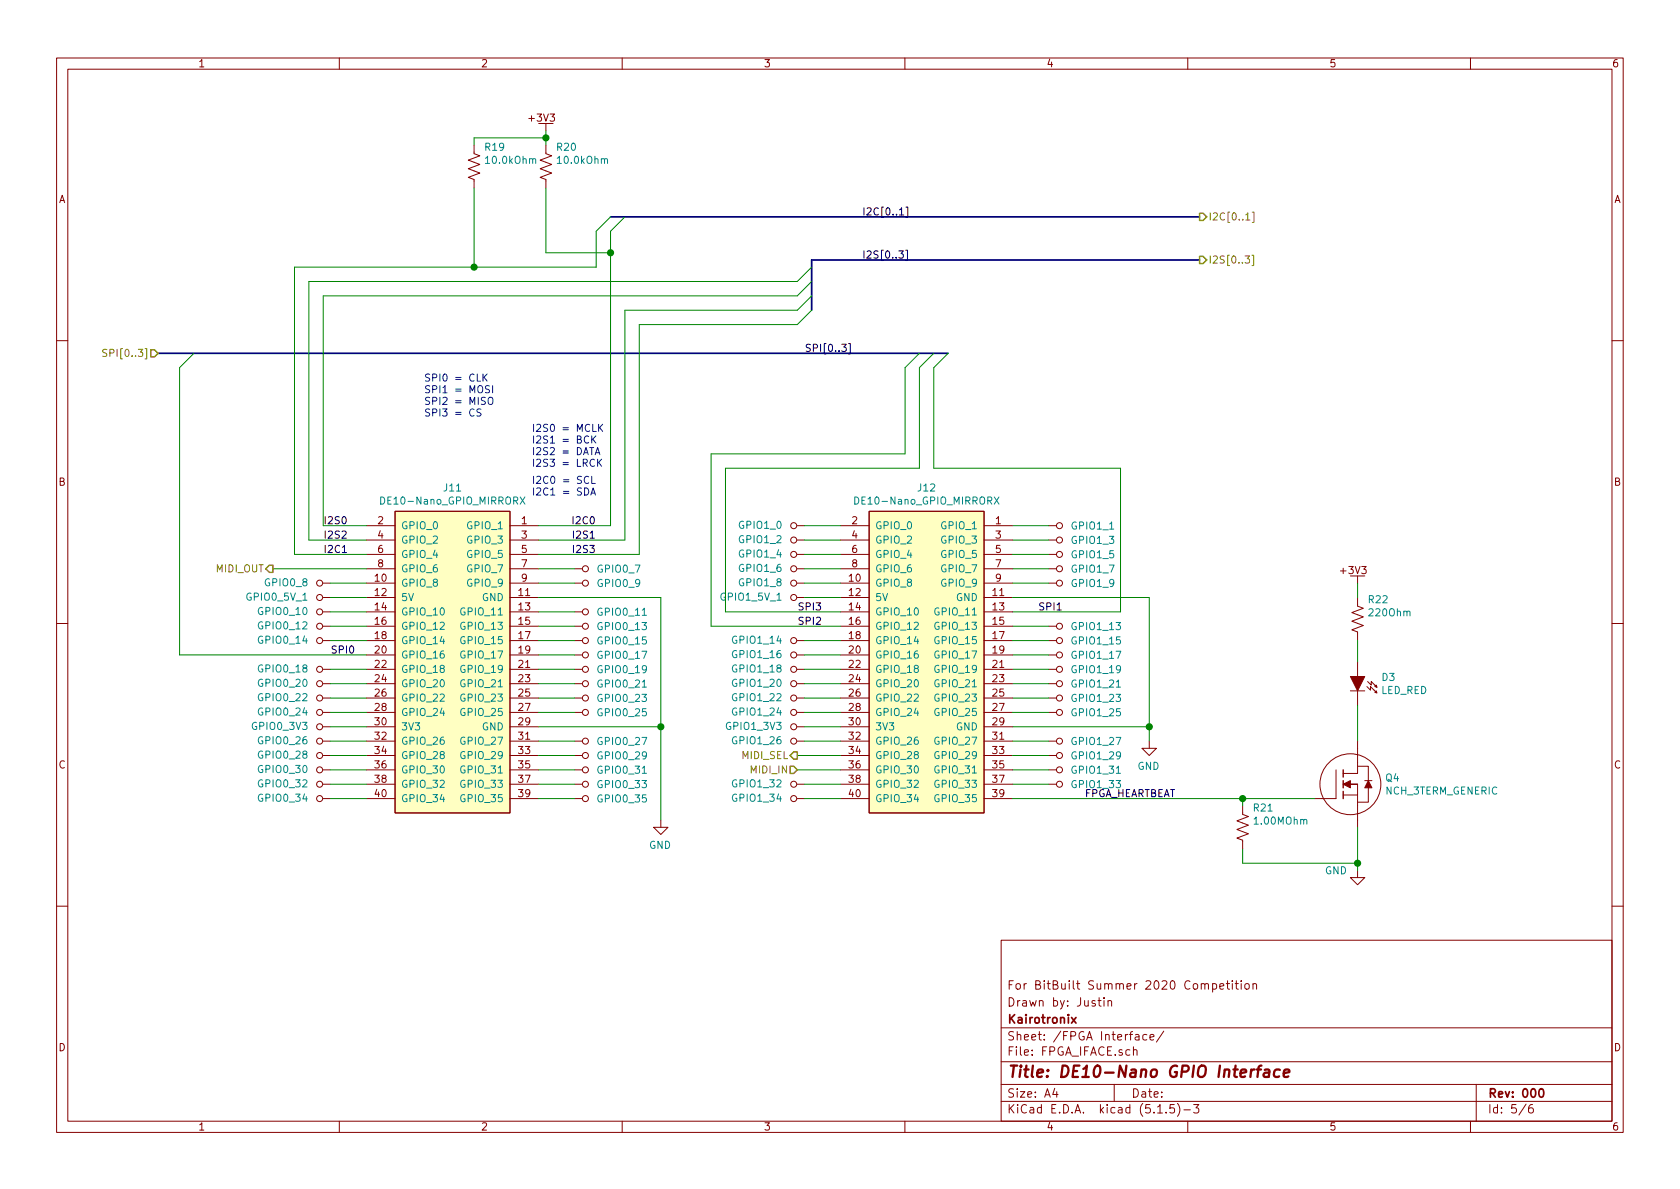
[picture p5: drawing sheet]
<svg xmlns="http://www.w3.org/2000/svg" width="297mm" height="210mm" viewBox="0 0 297 210" stroke-linecap="round" stroke-linejoin="round" font-family="sans-serif">
<g fill="none" stroke="#840000" stroke-width=".18">
<path d="M10 10.3h277v189.9h-277zM12 12.2h273v186.1h-273zM60 10.3v1.9M110 10.3v1.9M160 10.3v1.9M210 10.3v1.9M260 10.3v1.9M83.8 25.6v1.6l1 .4-2 .7 2 .8-2 .7 2 .8-2 .8 1 .3v1.6M96.5 25.6v1.6l1 .4-2 .7 2 .8-2 .7 2 .8-2 .8 1 .3v1.6M96.5 21.8v1.3M10 60.2h2M285 60.2h2"/>
<path d="M64.8 93h5M64.8 95.5h5M64.8 98h5M69.8 90.4h20.4v53.4h-20.4zM90.2 93h5M90.2 95.5h5M90.2 98h5M141 93h1.2M141 95.5h1.2M141 98h1.2M148.6 93h5.1M148.6 95.5h5.1"/>
<path d="M148.6 98h5.1M153.7 90.4h20.3v53.4h-20.3zM174 93h5.1M174 95.5h5.1M174 98h5.1M185.4 93h1.3M185.4 95.5h1.3M185.4 98h1.3M10 110.3h2M57.1 108.2h1.3M57.1 105.7h1.3M57.1 103.1h1.3"/>
<path d="M57.1 118.4h1.3M57.1 110.7h1.3M57.1 113.3h1.3M64.8 108.2h5M64.8 105.7h5M64.8 103.1h5M64.8 118.4h5M64.8 110.7h5M64.8 115.8h5M64.8 113.3h5M64.8 100.6h5M90.2 108.2h5"/>
<path d="M90.2 105.7h5M90.2 103.1h5M90.2 118.4h5M90.2 110.7h5M90.2 115.8h5M90.2 113.3h5M90.2 100.6h5M101.6 108.2h1.3M101.6 103.1h1.3M101.6 118.4h1.3M101.6 110.7h1.3M101.6 115.8h1.3"/>
<path d="M101.6 113.3h1.3M101.6 100.6h1.3M141 105.7h1.2M141 103.1h1.2M141 118.4h1.2M141 115.8h1.2M141 113.3h1.2M141 100.6h1.2M148.6 108.2h5.1M148.6 105.7h5.1M148.6 103.1h5.1M148.6 118.4h5.1"/>
<path d="M148.6 110.7h5.1M148.6 115.8h5.1M148.6 113.3h5.1M148.6 100.6h5.1M174 108.2h5.1M174 105.7h5.1M174 103.1h5.1M174 118.4h5.1M174 110.7h5.1M174 115.8h5.1M174 113.3h5.1M174 100.6h5.1"/>
<path d="M185.4 103.1h1.3M185.4 118.4h1.3M185.4 110.7h1.3M185.4 115.8h1.3M185.4 113.3h1.3M185.4 100.6h1.3M240 105.7v1.5l1 .4-2 .7 2 .8-2 .7 2 .8-2 .8 1 .4v1.5M240 101.8v1.3M240 117.1v2.5M285 110.3h2M57.1 126h1.3M57.1 123.4h1.3"/>
<path d="M57.1 138.7h1.3M57.1 120.9h1.3M57.1 131.1h1.3M57.1 128.5h1.3M57.1 136.1h1.3M57.1 133.6h1.3M64.8 126h5M64.8 123.4h5M64.8 138.7h5M64.8 120.9h5M64.8 131.1h5M64.8 128.5h5"/>
<path d="M64.8 136.1h5M64.8 133.6h5M90.2 126h5M90.2 123.4h5M90.2 138.7h5M90.2 120.9h5M90.2 131.1h5M90.2 128.5h5M90.2 136.1h5M90.2 133.6h5M101.6 126h1.3M101.6 123.4h1.3"/>
<path d="M101.6 138.7h1.3M101.6 120.9h1.3M101.6 131.1h1.3M101.6 136.1h1.3M101.6 133.6h1.3M141 126h1.2M141 123.4h1.2M141 138.7h1.2M141 120.9h1.2M141 131.1h1.2M141 128.5h1.2M148.6 126h5.1"/>
<path d="M148.6 123.4h5.1M148.6 138.7h5.1M148.6 120.9h5.1M148.6 131.1h5.1M148.6 128.5h5.1M148.6 136.1h5.1M148.6 133.6h5.1M174 126h5.1M174 123.4h5.1M174 138.7h5.1M174 120.9h5.1M174 131.1h5.1"/>
<path d="M174 128.5h5.1M174 136.1h5.1M174 133.6h5.1M185.4 126h1.3M185.4 123.4h1.3M185.4 138.7h1.3M185.4 120.9h1.3M185.4 131.1h1.3M185.4 136.1h1.3M185.4 133.6h1.3M201.9 132.3h2.6l-1.3 1.3zM203.2 131.1v1.2"/>
<path d="M236.2 136.1v5.1h-3.8M238.8 122.2h2.5M240 131.1v5.7h-2.5M240 138.7v1.9h-2.5M240 135.5h1.9v6.4h-1.9M240 122.2v2.5M241.3 138h1.3M241.7 121.4l.6 .6v-.6l1 1M241.8 120.5l.6 .7v-.7l1.1 1M57.1 141.2h1.3M64.8 141.2h5M90.2 141.2h5"/>
<path d="M101.6 141.2h1.3M115.6 146.3h2.5l-1.3 1.3zM116.8 145v1.3M141 141.2h1.2M148.6 141.2h5.1M174 141.2h5.1M219.7 142.5v1.5l1 .4-2 .8 2 .7-2 .8 2 .7-2 .8 1 .4v1.5M238.8 155.2h2.5l-1.3 1.3zM240 140.6v5.7M240 153.9v1.3M10 160.2h2M177 166.3h108v32h-108z"/>
<path d="M194.1 176.9h.6M194.3 176.4v1.3l.4 .2M195.2 176.4v.2M195.2 176.9v1M195.9 177.1l.2-.2 .4 .1v.9M195.9 176.9v1M214.4 174l.4-.1 .3 .3-.1 .6-.2 .1-.4-.1M214.4 173.9v1.5M215.7 174.4l.7-.1-.1-.3-.4-.1-.2 .2v.7h.6M216.8 173.9h.6M217 173.4v1.3l.4 .2M217.9 173.4v.2"/>
<path d="M217.9 173.9v1M218.4 173.9h.5M218.6 173.4v1.3l.3 .2M219.5 173.4v.2M219.5 173.9v1M220.2 174.1l.2-.2 .4 .2 .1 .5-.1 .2-.4 .1-.2-.1zM221.5 174.1l.1-.1a.37 .37 0 0 1 .6 .1v.8M221.5 173.9v1M285 160.2h2M60 198.3v1.9M110 198.3v1.9M160 198.3v1.9"/>
<path d="M177 194.8h108M177 191.8h108M177 187.8h108M177 181.8h108M186.5 192.5l-.4 1h1M186.8 193v1M197 191.8v3M200.4 185.7l.2-.1 .4 .1v.9M200.4 185.1v1.5M200.8 183h.5l.1 .9M201.4 183.3l-.5 .1-.2 .2 .2 .3 .5-.1M202.8 183l-.5-.1-.2 .3v.6l.2 .1 .5-.1"/>
<path d="M203.3 183.4l.7-.1v-.3l-.4-.1-.3 .2 .1 .7h.6M204.7 196.8h.8M205.8 182.3l-1.3 2M206.2 196.7v.1M207.6 195.3h-.7l-.1 .7 .2-.1 .5 .1 .2 .2-.1 .5-.2 .1-.6-.1M208.2 195.1a1.71 1.71 0 0 1 0 2.3M209.3 196.3h1.2M210 198.3v1.9M211 195.3h1l-.5 .6 .4 .1v.7l-.2 .1-.7-.1M260 198.3v1.9M261 191.8v6.5M269.8 195.2l-1.2 2"/>
<path d="M271 195.3a.62 .62 0 0 0-.7 .7v.7l.3 .1 .4-.1 .1-.5-.1-.2-.4-.1-.3 .3"/>
<circle cx="140.3" cy="93" r=".53"/>
<circle cx="140.3" cy="98" r=".53"/>
<circle cx="140.3" cy="95.5" r=".53"/>
<circle cx="187.3" cy="93" r=".53"/>
<circle cx="187.3" cy="95.5" r=".53"/>
<circle cx="187.3" cy="98" r=".53"/>
<circle cx="56.5" cy="113.3" r=".53"/>
<circle cx="56.5" cy="103.1" r=".53"/>
<circle cx="56.5" cy="110.7" r=".53"/>
<circle cx="56.5" cy="108.2" r=".53"/>
<circle cx="56.5" cy="105.7" r=".53"/>
<circle cx="56.5" cy="118.4" r=".53"/>
<circle cx="103.5" cy="108.2" r=".53"/>
<circle cx="103.5" cy="100.6" r=".53"/>
<circle cx="103.5" cy="113.3" r=".53"/>
<circle cx="103.5" cy="118.4" r=".53"/>
<circle cx="103.5" cy="110.7" r=".53"/>
<circle cx="103.5" cy="115.8" r=".53"/>
<circle cx="103.5" cy="103.1" r=".53"/>
<circle cx="140.3" cy="103.1" r=".53"/>
<circle cx="140.3" cy="115.8" r=".53"/>
<circle cx="140.3" cy="118.4" r=".53"/>
<circle cx="140.3" cy="113.3" r=".53"/>
<circle cx="140.3" cy="100.6" r=".53"/>
<circle cx="140.3" cy="105.7" r=".53"/>
<circle cx="187.3" cy="115.8" r=".53"/>
<circle cx="187.3" cy="113.3" r=".53"/>
<circle cx="187.3" cy="110.7" r=".53"/>
<circle cx="187.3" cy="103.1" r=".53"/>
<circle cx="187.3" cy="118.4" r=".53"/>
<circle cx="187.3" cy="100.6" r=".53"/>
<circle cx="56.5" cy="123.4" r=".53"/>
<circle cx="56.5" cy="120.9" r=".53"/>
<circle cx="56.5" cy="126" r=".53"/>
<circle cx="56.5" cy="128.5" r=".53"/>
<circle cx="56.5" cy="131.1" r=".53"/>
<circle cx="56.5" cy="136.1" r=".53"/>
<circle cx="56.5" cy="138.7" r=".53"/>
<circle cx="56.5" cy="133.6" r=".53"/>
<circle cx="103.5" cy="123.4" r=".53"/>
<circle cx="103.5" cy="120.9" r=".53"/>
<circle cx="103.5" cy="126" r=".53"/>
<circle cx="103.5" cy="131.1" r=".53"/>
<circle cx="103.5" cy="136.1" r=".53"/>
<circle cx="103.5" cy="133.6" r=".53"/>
<circle cx="103.5" cy="138.7" r=".53"/>
<circle cx="140.3" cy="126" r=".53"/>
<circle cx="140.3" cy="123.4" r=".53"/>
<circle cx="140.3" cy="120.9" r=".53"/>
<circle cx="140.3" cy="128.5" r=".53"/>
<circle cx="140.3" cy="138.7" r=".53"/>
<circle cx="140.3" cy="131.1" r=".53"/>
<circle cx="187.3" cy="126" r=".53"/>
<circle cx="187.3" cy="120.9" r=".53"/>
<circle cx="187.3" cy="123.4" r=".53"/>
<circle cx="187.3" cy="136.1" r=".53"/>
<circle cx="187.3" cy="131.1" r=".53"/>
<circle cx="187.3" cy="138.7" r=".53"/>
<circle cx="187.3" cy="133.6" r=".53"/>
<circle cx="238.8" cy="138.7" r="5.4"/>
<circle cx="56.5" cy="141.2" r=".53"/>
<circle cx="103.5" cy="141.2" r=".53"/>
<circle cx="140.3" cy="141.2" r=".53"/>
</g>
<path d="M189.5 179.9l.7 1M190.2 179.9l-.7 1M272.2 192.7l.4-.2a.94 .94 0 0 1 0 1.5 .79 .79 0 0 1-.4-1.3z" fill="none" stroke="#840000" stroke-width=".3"/>
<path d="M221.8 189.1a.55 .55 0 0 0-.6 .4M222.2 189.1h.8M223 188.4l-.3 .1-.2 .2-.2 1.7M223.6 189.2h.8l-.1 1.2M224.4 189.6l-.7 .1a.4 .4 0 0 0-.3 .3 .4 .4 0 0 0 .2 .4l.7-.1M226.3 189.2a.68 .68 0 0 0-1 .3l-.1 .6 .2 .2 .2 .1 .6-.1M227 189.8l1-.2-.1-.4-.5-.1-.4 .3v.9l.2 .1 .6-.1" fill="none" stroke="#840000" stroke-width=".41"/>
<g fill="#ffffc2" stroke="#ffffc2" stroke-width=".18">
<path d="M153.7 90.4h20.3v53.4h-20.3z"/>
<path d="M69.8 90.4h20.4v53.4h-20.4z"/>
</g>
<path d="M67.3 87.9a.64 .64 0 0 1 .7 .6 .64 .64 0 0 1-.7 .6zM92 87.9l.8 1.2M92.8 87.9l-.8 1.2M151.1 87.9a.64 .64 0 0 1 .7 .6 .64 .64 0 0 1-.7 .6zM175.8 87.9l.8 1.2M176.6 87.9l-.8 1.2" fill="none" stroke="#008484" stroke-width=".18"/>
<path d="M237.5 136.1v1.3M237.5 138v1.3M237.5 139.9v1.3" fill="none" stroke="#840000" stroke-width=".25"/>
<g fill="#840000" stroke="#840000" stroke-width=".18">
<path d="M241.9 138l.7 1.3h-1.3z"/>
<path d="M237.5 138.7l1.3-.7v1.3l-1.3-.6h2.5z"/>
<path d="M238.8 119.6h2.5l-1.3 2.6z"/>
<path d="M243.1 121.4l.2-.2 .2 .3z"/>
<path d="M243.1 122.4l.2-.2 .2 .3z"/>
</g>
<path d="M107.9 38.3h104.2M212.1 46h-68.6v8.9M27.9 62.5h139.7" fill="none" stroke="#000084" stroke-width=".3"/>
<g fill="none" stroke="#008400" stroke-width=".18">
<path d="M83.8 33.3v13.9M96.5 23.1v2.5M96.5 33.3v11.4h11.4M96.5 24.4h-12.7v1.2M107.9 38.3l-2.5 2.6v6.3h-53.3v50.8h12.7M110.5 38.3l-2.6 2.6v52.1h-12.7M143.5 49.8l-2.5 2.5h-83.9v40.7h7.7M143.5 47.2l-2.5 2.6h-86.4v45.7h10.2M143.5 52.3l-2.5 2.6h-30.5v40.6h-15.3M143.5 54.9l-2.5 2.5h-28v40.6h-17.8M34.3 62.5l-2.6 2.5v50.8h33.1M162.6 62.5l-2.6 2.5v15.3h-34.3v30.4h22.9"/>
<path d="M165.1 62.5l-2.5 2.5v17.8h-34.3v25.4h20.3M167.6 62.5l-2.5 2.5v17.8h33v25.4h-19M142.2 93h6.4M142.2 95.5h6.4M142.2 98h6.4M179.1 93h6.3M179.1 95.5h6.3M179.1 98h6.3M48.3 100.6h16.5M58.4 113.3h6.4M58.4 118.4h6.4M58.4 103.1h6.4"/>
<path d="M58.4 108.2h6.4M58.4 110.7h6.4M58.4 105.7h6.4M95.2 113.3h6.4M95.2 118.4h6.4M95.2 115.8h6.4M95.2 100.6h6.4M95.2 103.1h6.4M95.2 108.2h6.4M95.2 110.7h6.4M95.2 105.7h21.6v39.3M142.2 113.3h6.4"/>
<path d="M142.2 118.4h6.4M142.2 115.8h6.4M142.2 100.6h6.4M142.2 103.1h6.4M142.2 105.7h6.4M179.1 113.3h6.3M179.1 118.4h6.3M179.1 115.8h6.3M179.1 100.6h6.3M179.1 103.1h6.3M179.1 110.7h6.3M179.1 105.7h24.1v25.4"/>
<path d="M240 103.1v2.6M240 113.3v3.8M58.4 131.1h6.4M58.4 120.9h6.4M58.4 138.7h6.4M58.4 133.6h6.4M58.4 136.1h6.4M58.4 123.4h6.4M58.4 126h6.4M58.4 128.5h6.4M95.2 131.1h6.4M95.2 120.9h6.4"/>
<path d="M95.2 138.7h6.4M95.2 133.6h6.4M95.2 136.1h6.4M95.2 123.4h6.4M95.2 126h6.4M95.2 128.5h21.6M141 133.6h7.6M141 136.1h7.6M142.2 131.1h6.4M142.2 120.9h6.4M142.2 138.7h6.4M142.2 123.4h6.4"/>
<path d="M142.2 126h6.4M142.2 128.5h6.4M179.1 131.1h6.3M179.1 120.9h6.3M179.1 138.7h6.3M179.1 133.6h6.3M179.1 136.1h6.3M179.1 123.4h6.3M179.1 126h6.3M179.1 128.5h24.1M240 124.7v6.4M58.4 141.2h6.4"/>
<path d="M95.2 141.2h6.4M142.2 141.2h6.4M179.1 141.2h53.3M219.7 141.2v1.3M219.7 150.1v2.5h20.3M240 146.3v7.6"/>
</g>
<path d="M212.1 37.7h.6l.7 .6-.7 .7h-.6zM212.1 45.3h.6l.7 .7-.7 .6h-.6zM26.7 61.8h.6l.6 .7-.6 .6h-.6zM47.6 99.9h.7v1.3h-.7l-.6-.6zM139.7 135.5h.6l.7 .6-.7 .7h-.6zM140.3 133h.7v1.2h-.7l-.6-.6z" fill="none" stroke="#848400" stroke-width=".25"/>
<path d="M220.3 38.9h.7M221.4 37.5h.3v1.8h-.3M220.1 45.3h.8l-.4 .4 .4 .2v.5l-.2 .1-.6-.1M221.4 45.1h.3v1.9h-.3M18.9 61.8h-.5l-.2 .1v.3l.6 .3 .1 .3-.3 .2h-.4" fill="none" stroke="#848400" stroke-width=".18"/>
<path d="M159.1 38h.7M160.2 36.6h.3v1.8h-.3M158.9 44.4h.8l-.4 .5 .4 .1v.5l-.2 .1-.6-.1M160.1 44.2h.4v1.9h-.4M148.8 60.9h.8l-.4 .5 .4 .1v.4l-.2 .2-.6-.1M150 60.8h.3v1.8h-.3M60.5 97.7h.8" fill="none" stroke="#000" stroke-width=".18"/>
<g fill="none" stroke="#0000c2" stroke-width=".18">
<path d="M83.8 72.4a.6 .6 0 0 0-.8 .5 .6 .6 0 0 0 .6 .7l.2-.1M84.4 66.1v1.3h.6M85 72.4l-.4-.1-.2 .1-.1 .3 .1 .2 .5 .1 .1 .3-.2 .3-.5-.1M85.4 66.1v1.3M85.6 66.7l.5 .7M86.1 66.1l-.7 .8M86.4 70.4a.45 .45 0 0 1 .7 0 .88 .88 0 0 1-.3 1.1h-.3a1.07 1.07 0 0 1-.1-1.1zM86.5 68.3l-.4-.1-.2 .1v.5l.5 .1 .1 .3-.2 .3-.5-.1M87.1 68.2v1.3M104.1 77.2a.6 .6 0 0 0-.9 .4 .6 .6 0 0 0 .6 .8l.3-.2M104.3 79.1h.7M104.6 77.1v1.3"/>
<path d="M104.8 75v1.3h.6M104.8 77.6l.6 .8M105.4 77.1l-.8 .7M105.8 75v1.3M106 75.6l.6 .7M106.6 75l-.8 .8M103.4 86.3a.64 .64 0 0 1 .7 .6 .64 .64 0 0 1-.7 .6zM104.1 84.3a.6 .6 0 0 0-.9 .5 .6 .6 0 0 0 .6 .7l.3-.1M104.4 87.5l.5-1.2 .4 1.2M104.6 87.2h.6M104.6 84.2v1.3h.6M105.1 81.3a.6 .6 0 0 0-.8 .5 .6 .6 0 0 0 .6 .7l.2-.2"/>
<path d="M105.2 80.4l.5-1.3 .4 1.3M105.4 80.1h.6M105.7 81.2v1.3M105.8 81.8l.6 .7M106.4 81.2l-.7 .7"/>
</g>
<g fill="#008400" stroke="#008400" stroke-width=".25">
<circle cx="83.8" cy="47.2" r=".51"/>
<circle cx="219.7" cy="141.2" r=".51"/>
<circle cx="116.8" cy="128.5" r=".51"/>
<circle cx="203.2" cy="128.5" r=".51"/>
<circle cx="96.5" cy="24.4" r=".51"/>
<circle cx="108" cy="44.7" r=".51"/>
<circle cx="240" cy="152.6" r=".51"/>
</g>
<text font-size="2.8" fill="#840000" x="178" y="190.5">Title: DE10-Nano GPIO Interface</text>
<g font-size="2.1" fill="#840000">
<text x="178" y="178">Drawn by: Justin</text>
<text x="178" y="175">For BitBuilt Summer 2020 Competition</text>
<text x="178" y="184">Sheet: /FPGA Interface/</text>
<text x="178" y="181">Kairotronix</text>
<text x="178" y="186.7">File: FPGA_IFACE.sch</text>
<text x="178" y="196.9">KiCad E.D.A. kicad (5.1.5)-3</text>
<text x="178" y="194.1">Size: A4</text>
<text x="200" y="194.1">Date:</text>
<text x="263" y="194.1">Rev: 000</text>
<text x="263" y="196.9">Id: 5/6</text>
</g>
<g font-size="1.8" fill="#840000">
<text x="35" y="11.9">1</text>
<text x="85" y="11.9">2</text>
<text x="135" y="11.9">3</text>
<text x="185" y="11.9">4</text>
<text x="235" y="11.9">5</text>
<text x="285" y="11.9">6</text>
<text x="93.7" y="21.5">+3V3</text>
<text x="10.4" y="35.9">A</text>
<text x="285.4" y="35.9">A</text>
<text x="10.4" y="85.9">B</text>
<text x="285.4" y="85.9">B</text>
<text x="66.8" y="92.7">2</text>
<text x="66.8" y="95.2">4</text>
<text x="92.2" y="92.7">1</text>
<text x="92.2" y="95.2">3</text>
<text x="150.6" y="92.7">2</text>
<text x="150.6" y="95.2">4</text>
<text x="176" y="92.7">1</text>
<text x="176" y="95.2">3</text>
<text x="66.8" y="97.8">6</text>
<text x="66.8" y="100.3">8</text>
<text x="92.2" y="97.8">5</text>
<text x="92.2" y="100.3">7</text>
<text x="150.6" y="97.8">6</text>
<text x="150.6" y="100.3">8</text>
<text x="176" y="97.8">5</text>
<text x="176" y="100.3">7</text>
<text x="237.2" y="101.5">+3V3</text>
<text x="66.3" y="102.9">10</text>
<text x="66.3" y="105.4">12</text>
<text x="66.3" y="107.9">14</text>
<text x="91.7" y="105.4">11</text>
<text x="91.7" y="107.9">13</text>
<text x="92.2" y="102.9">9</text>
<text x="150.2" y="102.9">10</text>
<text x="150.2" y="105.4">12</text>
<text x="150.2" y="107.9">14</text>
<text x="175.6" y="105.4">11</text>
<text x="175.6" y="107.9">13</text>
<text x="176" y="102.9">9</text>
<text x="66.3" y="110.5">16</text>
<text x="66.3" y="113">18</text>
<text x="91.7" y="110.5">15</text>
<text x="91.7" y="113">17</text>
<text x="150.2" y="110.5">16</text>
<text x="150.2" y="113">18</text>
<text x="175.6" y="110.5">15</text>
<text x="175.6" y="113">17</text>
<text x="66.3" y="115.6">20</text>
<text x="66.3" y="118.1">22</text>
<text x="91.7" y="115.6">19</text>
<text x="91.7" y="118.1">21</text>
<text x="150.2" y="115.6">20</text>
<text x="150.2" y="118.1">22</text>
<text x="175.6" y="115.6">19</text>
<text x="175.6" y="118.1">21</text>
<text x="66.3" y="120.6">24</text>
<text x="66.3" y="123.2">26</text>
<text x="66.3" y="125.7">28</text>
<text x="91.7" y="120.6">23</text>
<text x="91.7" y="123.2">25</text>
<text x="91.7" y="125.7">27</text>
<text x="150.2" y="120.6">24</text>
<text x="150.2" y="123.2">26</text>
<text x="150.2" y="125.7">28</text>
<text x="175.6" y="120.6">23</text>
<text x="175.6" y="123.2">25</text>
<text x="175.6" y="125.7">27</text>
<text x="66.3" y="128.3">30</text>
<text x="66.3" y="130.8">32</text>
<text x="91.7" y="128.3">29</text>
<text x="91.7" y="130.8">31</text>
<text x="150.2" y="128.3">30</text>
<text x="150.2" y="130.8">32</text>
<text x="175.6" y="128.3">29</text>
<text x="175.6" y="130.8">31</text>
<text x="10.4" y="135.9">C</text>
<text x="66.3" y="133.3">34</text>
<text x="66.3" y="135.9">36</text>
<text x="91.7" y="133.3">33</text>
<text x="91.7" y="135.9">35</text>
<text x="150.2" y="133.3">34</text>
<text x="150.2" y="135.9">36</text>
<text x="175.6" y="133.3">33</text>
<text x="175.6" y="135.9">35</text>
<text x="285.4" y="135.9">C</text>
<text x="66.3" y="138.4">38</text>
<text x="66.3" y="141">40</text>
<text x="91.7" y="138.4">37</text>
<text x="91.7" y="141">39</text>
<text x="150.2" y="138.4">38</text>
<text x="150.2" y="141">40</text>
<text x="175.6" y="138.4">37</text>
<text x="175.6" y="141">39</text>
<text x="10.4" y="185.9">D</text>
<text x="285.4" y="185.9">D</text>
<text x="35" y="199.9">1</text>
<text x="85" y="199.9">2</text>
<text x="135" y="199.9">3</text>
<text x="185" y="199.9">4</text>
<text x="235" y="199.9">5</text>
<text x="285" y="199.9">6</text>
</g>
<g font-size="1.8" fill="#008484">
<text x="85.8" y="26.7">R19</text>
<text x="86.1" y="29">10.0kOhm</text>
<text x="98.5" y="26.7">R20</text>
<text x="98.8" y="29">10.0kOhm</text>
<text x="67.9" y="89.2">DE10-Nano_GPIO_MIRRORX</text>
<text x="78.5" y="86.9">J11</text>
<text x="151.7" y="89.2">DE10-Nano_GPIO_MIRRORX</text>
<text x="162.4" y="86.9">J12</text>
<text x="70.9" y="93.6">GPIO_0</text>
<text x="82.8" y="93.6">GPIO_1</text>
<text x="130.7" y="93.5">GPIO1_0</text>
<text x="154.7" y="93.6">GPIO_0</text>
<text x="166.6" y="93.6">GPIO_1</text>
<text x="189.6" y="93.6">GPIO1_1</text>
<text x="70.9" y="96.1">GPIO_2</text>
<text x="70.9" y="98.7">GPIO_4</text>
<text x="70.9" y="101.2">GPIO_6</text>
<text x="82.8" y="96.1">GPIO_3</text>
<text x="82.8" y="98.7">GPIO_5</text>
<text x="82.8" y="101.2">GPIO_7</text>
<text x="105.7" y="101.3">GPIO0_7</text>
<text x="130.7" y="101.1">GPIO1_6</text>
<text x="130.7" y="98.6">GPIO1_4</text>
<text x="130.7" y="96.1">GPIO1_2</text>
<text x="154.7" y="96.1">GPIO_2</text>
<text x="154.7" y="98.7">GPIO_4</text>
<text x="154.7" y="101.2">GPIO_6</text>
<text x="166.6" y="96.1">GPIO_3</text>
<text x="166.6" y="98.7">GPIO_5</text>
<text x="166.6" y="101.2">GPIO_7</text>
<text x="189.6" y="96.2">GPIO1_3</text>
<text x="189.6" y="101.3">GPIO1_7</text>
<text x="189.6" y="98.7">GPIO1_5</text>
<text x="43.7" y="106.2">GPIO0_5V_1</text>
<text x="46.9" y="103.7">GPIO0_8</text>
<text x="70.9" y="103.8">GPIO_8</text>
<text x="70.9" y="106.3">5V</text>
<text x="82.8" y="103.8">GPIO_9</text>
<text x="85.2" y="106.3">GND</text>
<text x="105.7" y="103.8">GPIO0_9</text>
<text x="127.5" y="106.2">GPIO1_5V_1</text>
<text x="130.7" y="103.7">GPIO1_8</text>
<text x="154.7" y="103.8">GPIO_8</text>
<text x="154.7" y="106.3">5V</text>
<text x="166.6" y="103.8">GPIO_9</text>
<text x="169" y="106.3">GND</text>
<text x="189.6" y="103.8">GPIO1_9</text>
<text x="242" y="106.7">R22</text>
<text x="45.8" y="108.8">GPIO0_10</text>
<text x="45.8" y="111.3">GPIO0_12</text>
<text x="45.8" y="113.8">GPIO0_14</text>
<text x="70.9" y="108.8">GPIO_10</text>
<text x="70.9" y="111.4">GPIO_12</text>
<text x="70.9" y="113.9">GPIO_14</text>
<text x="81.8" y="108.8">GPIO_11</text>
<text x="81.8" y="111.4">GPIO_13</text>
<text x="81.8" y="113.9">GPIO_15</text>
<text x="105.8" y="108.9">GPIO0_11</text>
<text x="105.8" y="111.4">GPIO0_13</text>
<text x="105.8" y="114">GPIO0_15</text>
<text x="129.6" y="113.8">GPIO1_14</text>
<text x="154.7" y="108.8">GPIO_10</text>
<text x="154.7" y="111.4">GPIO_12</text>
<text x="154.7" y="113.9">GPIO_14</text>
<text x="165.6" y="108.8">GPIO_11</text>
<text x="165.6" y="111.4">GPIO_13</text>
<text x="165.6" y="113.9">GPIO_15</text>
<text x="189.7" y="114">GPIO1_15</text>
<text x="189.7" y="111.4">GPIO1_13</text>
<text x="242.2" y="109">220Ohm</text>
<text x="45.8" y="118.9">GPIO0_18</text>
<text x="70.9" y="116.5">GPIO_16</text>
<text x="70.9" y="119">GPIO_18</text>
<text x="81.8" y="116.5">GPIO_17</text>
<text x="81.8" y="119">GPIO_19</text>
<text x="105.8" y="116.5">GPIO0_17</text>
<text x="105.8" y="119">GPIO0_19</text>
<text x="129.6" y="118.9">GPIO1_18</text>
<text x="129.6" y="116.4">GPIO1_16</text>
<text x="154.7" y="116.5">GPIO_16</text>
<text x="154.7" y="119">GPIO_18</text>
<text x="165.6" y="116.5">GPIO_17</text>
<text x="165.6" y="119">GPIO_19</text>
<text x="189.7" y="119">GPIO1_19</text>
<text x="189.7" y="116.5">GPIO1_17</text>
<text x="45.8" y="124">GPIO0_22</text>
<text x="45.8" y="121.5">GPIO0_20</text>
<text x="70.9" y="121.5">GPIO_20</text>
<text x="70.9" y="124.1">GPIO_22</text>
<text x="81.8" y="121.5">GPIO_21</text>
<text x="81.8" y="124.1">GPIO_23</text>
<text x="105.8" y="121.6">GPIO0_21</text>
<text x="105.8" y="124.1">GPIO0_23</text>
<text x="129.6" y="124">GPIO1_22</text>
<text x="129.6" y="121.5">GPIO1_20</text>
<text x="154.7" y="121.5">GPIO_20</text>
<text x="154.7" y="124.1">GPIO_22</text>
<text x="165.6" y="121.5">GPIO_21</text>
<text x="165.6" y="124.1">GPIO_23</text>
<text x="189.7" y="124.1">GPIO1_23</text>
<text x="189.7" y="121.6">GPIO1_21</text>
<text x="244.2" y="122.7">LED_RED</text>
<text x="244.4" y="120.4">D3</text>
<text x="44.7" y="129.1">GPIO0_3V3</text>
<text x="45.8" y="131.6">GPIO0_26</text>
<text x="45.8" y="126.5">GPIO0_24</text>
<text x="70.9" y="126.6">GPIO_24</text>
<text x="70.9" y="129.2">3V3</text>
<text x="70.9" y="131.7">GPIO_26</text>
<text x="81.8" y="126.6">GPIO_25</text>
<text x="81.8" y="131.7">GPIO_27</text>
<text x="85.2" y="129.2">GND</text>
<text x="105.8" y="126.7">GPIO0_25</text>
<text x="105.8" y="131.7">GPIO0_27</text>
<text x="128.5" y="129.1">GPIO1_3V3</text>
<text x="129.6" y="131.6">GPIO1_26</text>
<text x="129.6" y="126.5">GPIO1_24</text>
<text x="154.7" y="126.6">GPIO_24</text>
<text x="154.7" y="129.2">3V3</text>
<text x="154.7" y="131.7">GPIO_26</text>
<text x="165.6" y="126.6">GPIO_25</text>
<text x="165.6" y="131.7">GPIO_27</text>
<text x="169" y="129.2">GND</text>
<text x="189.7" y="126.7">GPIO1_25</text>
<text x="189.7" y="131.7">GPIO1_27</text>
<text x="45.8" y="136.7">GPIO0_30</text>
<text x="45.8" y="134.2">GPIO0_28</text>
<text x="70.9" y="134.2">GPIO_28</text>
<text x="70.9" y="136.8">GPIO_30</text>
<text x="81.8" y="134.2">GPIO_29</text>
<text x="81.8" y="136.8">GPIO_31</text>
<text x="105.8" y="136.8">GPIO0_31</text>
<text x="105.8" y="134.3">GPIO0_29</text>
<text x="154.7" y="134.2">GPIO_28</text>
<text x="154.7" y="136.8">GPIO_30</text>
<text x="165.6" y="134.2">GPIO_29</text>
<text x="165.6" y="136.8">GPIO_31</text>
<text x="189.7" y="136.8">GPIO1_31</text>
<text x="189.7" y="134.3">GPIO1_29</text>
<text x="201.1" y="136.1">GND</text>
<text x="45.8" y="141.8">GPIO0_34</text>
<text x="45.8" y="139.2">GPIO0_32</text>
<text x="70.9" y="139.3">GPIO_32</text>
<text x="70.9" y="141.9">GPIO_34</text>
<text x="81.8" y="139.3">GPIO_33</text>
<text x="81.8" y="141.9">GPIO_35</text>
<text x="105.8" y="139.4">GPIO0_33</text>
<text x="105.8" y="141.9">GPIO0_35</text>
<text x="129.6" y="141.8">GPIO1_34</text>
<text x="129.6" y="139.2">GPIO1_32</text>
<text x="154.7" y="139.3">GPIO_32</text>
<text x="154.7" y="141.9">GPIO_34</text>
<text x="165.6" y="139.3">GPIO_33</text>
<text x="165.6" y="141.9">GPIO_35</text>
<text x="189.7" y="139.4">GPIO1_33</text>
<text x="221.7" y="143.5">R21</text>
<text x="245" y="140.5">NCH_3TERM_GENERIC</text>
<text x="245" y="138.2">Q4</text>
<text x="222" y="145.8">1.00MOhm</text>
<text x="114.8" y="150.1">GND</text>
<text x="234.3" y="154.6">GND</text>
</g>
<g font-size="1.8">
<text x="152.4" y="38.1">I2C[0..1]</text>
<text x="152.4" y="45.7">I2S[0..3]</text>
<text x="142.2" y="62.2">SPI[0..3]</text>
<text x="57.1" y="92.7">I2S0</text>
<text x="57.1" y="95.2">I2S2</text>
<text x="101.7" y="92.7">I2C0</text>
<text x="101.8" y="95.2">I2S1</text>
<text x="57.1" y="97.8">I2C1</text>
<text x="101.8" y="97.8">I2S3</text>
<text x="141" y="107.9">SPI3</text>
<text x="184.1" y="107.9">SPI1</text>
<text x="141" y="110.5">SPI2</text>
<text x="58.4" y="115.6">SPI0</text>
<text x="191.8" y="141">FPGA_HEARTBEAT</text>
</g>
<g font-size="1.8" fill="#848400">
<text x="213.6" y="39">I2C[0..1]</text>
<text x="213.6" y="46.6">I2S[0..3]</text>
<text x="19.4" y="63.1">SPI[0..3]</text>
<text x="38.3" y="101.2">MIDI_OUT</text>
<text x="131.3" y="134.2">MIDI_SEL</text>
<text x="133" y="136.8">MIDI_IN</text>
</g>
<g font-size="1.8" fill="#0000c2">
<text x="74.9" y="67.5">SPI0 = CLK</text>
<text x="74.9" y="69.5">SPI1 = MOSI</text>
<text x="74.9" y="71.6">SPI2 = MISO</text>
<text x="74.9" y="73.7">SPI3 = CS</text>
<text x="94" y="76.4">I2S0 = MCLK</text>
<text x="94" y="78.4">I2S1 = BCK</text>
<text x="94" y="80.5">I2S2 = DATA</text>
<text x="94" y="82.5">I2S3 = LRCK</text>
<text x="94" y="85.6">I2C0 = SCL</text>
<text x="94" y="87.6">I2C1 = SDA</text>
</g>
</svg>
